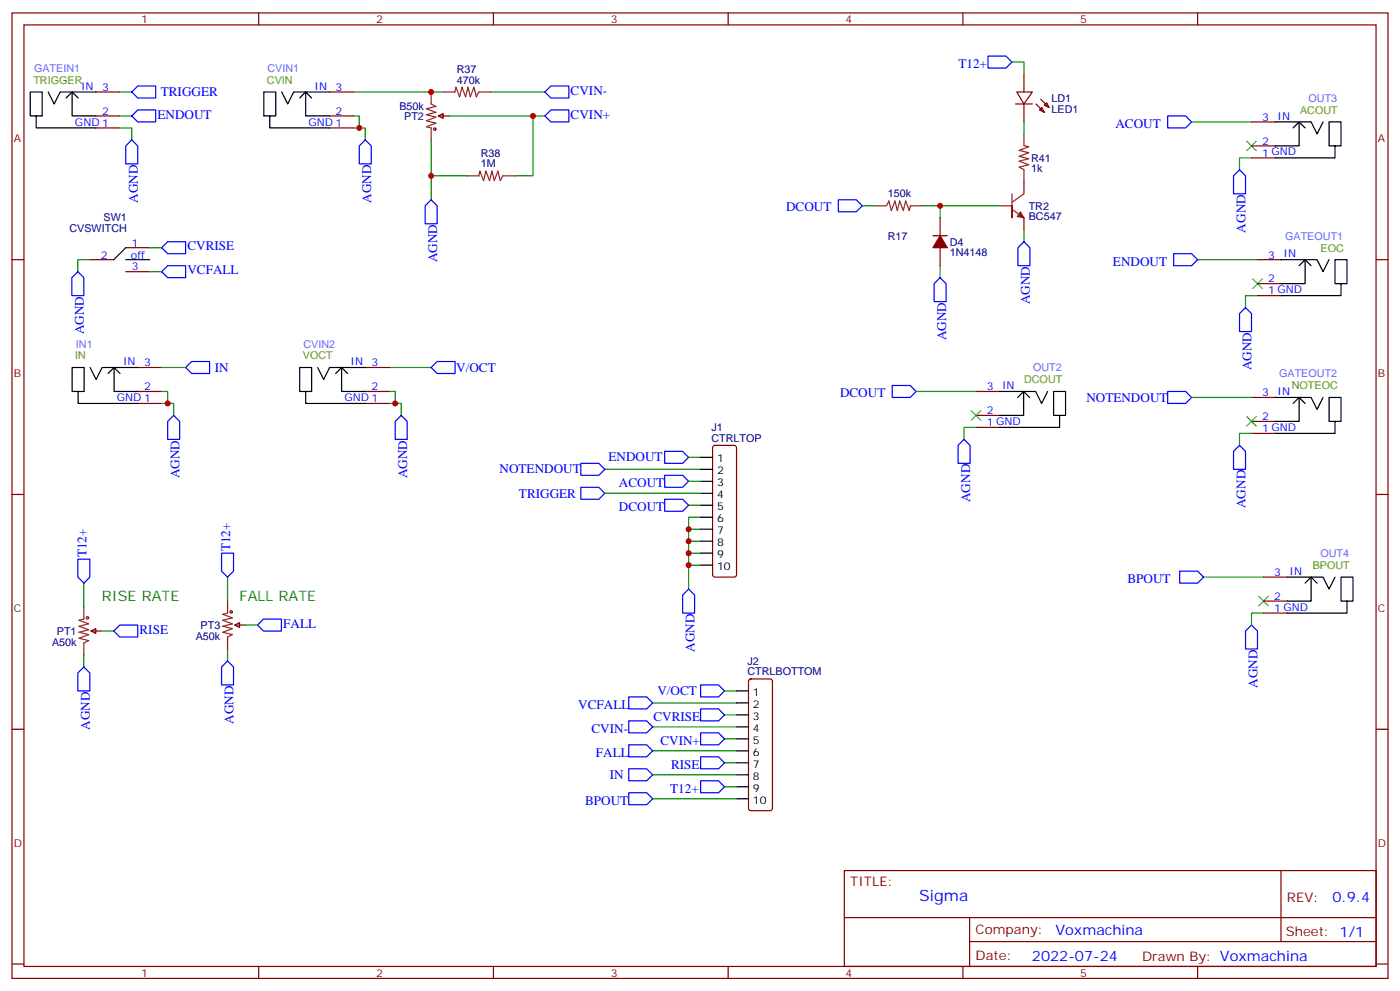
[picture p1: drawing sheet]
<svg xmlns="http://www.w3.org/2000/svg" width="412mm" height="292mm" viewBox="0 0 412 292" stroke-linecap="round" stroke-linejoin="round" font-family="sans-serif">
<g fill="none" stroke="#870000" stroke-width=".35">
<path d="M3.5 3.8h405.4v284.3h-405.4zM7.1 7.3h398.2v277.3h-398.2zM76.2 3.8v3.5M145.3 3.8v3.5M214.5 3.8v3.5M283.6 3.8v3.5M352.8 3.8v3.5M28.2 37.7h7.1M28.2 34.1h7.1M28.2 27.1h7.1M97 37.7h7.1M97 34.1h7.1"/>
<path d="M97 27.1h7.1M129.1 34.1l1.4-.7v1.5zM129.1 34.1h3.2M299.2 30.6h4.9M299.5 27.1h4.6l-2.5 3.5zM301.6 21.8v5.3M301.6 30.6v5.3M305.2 30.6l2.4 2.5M306.6 29.2l2.4 2.5M306.9 31.7l.7 1.4-1.4-.7zM307.6 31l.7-.7 .7 1.4zM368.7 35.9h7"/>
<path d="M301.6 53.6v3.5M368.7 46.5h7M368.7 43h7M3.5 76.5h3.6M26.5 76.5h7M37 73h7.1M274.8 69.4h4.2M276.9 64.1v5.3M276.9 73v5.2M301.6 64.1v3.6M370.4 76.5h7.1M405.3 76.5h3.6"/>
<path d="M37 80h7.1M370.4 87.1h7.1M370.4 83.5h7.1M40.6 115.3h7M40.6 118.8h7M40.6 108.2h7M107.6 115.3h7.1M107.6 118.8h7.1M107.6 108.2h7.1M287.5 115.3h7.1M368.7 117.1h7M210.1 131.4l.5-.2h5.7l.5 .2 .2 .5v37.4l-.3 .5-.4 .2h-5.7l-.5-.3-.2-.4v-37.4z"/>
<path d="M287.5 125.9h7.1M287.5 122.3h7.1M368.7 127.6h7M368.7 124.1h7M3.5 145.6h3.6M405.3 145.6h3.6M372.2 177h7M372.2 170h7M26.8 185.8l1.4-.7v1.4zM26.8 185.8h3.2M69.1 184.1l1.5-.7v1.4zM69.1 184.1h3.2"/>
<path d="M372.2 180.6h7M3.5 214.8h3.6M220.7 200.2l.5-.2h5.6l.5 .2 .2 .5v37.4l-.2 .5-.5 .2h-5.6l-.5-.3-.2-.4v-37.4zM405.3 214.8h3.6M248.7 256.4h156.6v28.2h-156.6zM377.3 256.4v20.9M248.7 270.2h156.5M285.6 277.3h119.6M285.6 270.2v14.2M3.5 283.9h3.6M76.2 284.6v3.5M145.3 284.6v3.5"/>
<path d="M214.5 284.6v3.5M283.6 284.6v3.5M352.8 284.6v3.5M405.3 283.9h3.6"/>
</g>
<g fill="none" stroke="#008700" stroke-width=".35">
<path d="M298.1 18.3h3.5v3.5M35.3 37.7h3.5v3.5M35.3 34.1h3.5M35.3 27.1h3.5M104.1 34.1h1.7v3.6M104.1 37.7h3.5v3.5M104.1 27.1h26.4M132.3 34.1h28.2M144.6 27.1h15.9M157 34.1v17.7h-5.3M301.6 35.9v3.5M351 35.9h17.7"/>
<path d="M127 51.8h10.6M127 41.2v17.6M368.7 46.5h-3.6v3.5M26.5 76.5h-3.6v3.5M44.1 73h3.5M254 60.6h3.5M271.6 60.6h5.3v3.5M276.9 78.2v3.6M276.9 60.6h17.7M301.6 67.7v3.5M352.8 76.5h17.6M44.1 80h3.5"/>
<path d="M370.4 87.1h-3.5v3.5M47.6 108.2h7.1M47.6 118.8h3.6v3.5M47.6 115.3h1.8v3.5M114.7 118.8h3.5v3.5M114.7 115.3h1.7v3.5M114.7 108.2h12.3M269.9 115.3h17.6M351 117.1h17.7M178.2 138.2h28.2M202.8 134.7h3.6M287.5 125.9h-3.5v3.5"/>
<path d="M368.7 127.6h-3.6v3.6M178.2 145.3h28.2M202.8 159.4h3.6M202.8 141.7h3.6M202.8 148.8h3.6M206.4 152.3h-3.6v3.6M206.4 155.9h-3.6v17.6M24.7 171.7v7.1M67 170v7M202.8 162.9h3.6M202.8 166.4h3.6M354.5 170h17.7"/>
<path d="M24.7 192.9v3.5M30 185.8h3.5M67 191.1v3.6M72.3 184.1h3.5M372.2 180.6h-3.5v3.5M192.3 214.1h24.7M192.3 207h24.7M213.4 217.6h3.6M213.4 210.5h3.6M213.4 203.5h3.6M192.3 221.1h24.7M192.3 228.2h24.7"/>
<path d="M192.3 235.2h24.7M213.4 224.6h3.6M213.4 231.7h3.6"/>
</g>
<g fill="none" stroke="#00f" stroke-width=".35">
<path d="M291 16.5h5.3l1.8 1.8-1.8 1.7h-5.3zM38.8 34.1l1.8-1.7h5.3v3.5h-5.3zM40.6 25.3h5.3v3.6h-5.3l-1.8-1.8zM160.5 34.1l1.8-1.7h5.3v3.5h-5.3zM162.3 25.3h5.3v3.6h-5.3l-1.8-1.8zM344 34.1h5.2l1.8 1.8-1.8 1.8h-5.2zM38.8 41.2l1.8 1.8v5.3h-3.6v-5.3zM107.6 41.2l1.8 1.8v5.3h-3.6v-5.3zM127 58.8l1.8 1.8v5.3h-3.6v-5.3zM246.9 58.8h5.3l1.8 1.8-1.8 1.8h-5.3zM365.1 50l1.8 1.8v5.3h-3.5v-5.3zM47.6 73l1.8-1.8h5.3v3.5h-5.3z"/>
<path d="M301.6 71.2l1.8 1.8v5.2h-3.5v-5.2zM345.7 74.7h5.3l1.8 1.8-1.8 1.7h-5.3zM21.2 81.8l1.7-1.8 1.8 1.8v5.3h-3.5zM47.6 80l1.8-1.8h5.3v3.6h-5.3zM275.2 83.5l1.7-1.7 1.8 1.7v5.3h-3.5zM366.9 90.6l1.8 1.8v5.2h-3.6v-5.2zM54.7 108.2l1.7-1.7h5.3v3.5h-5.3zM127 108.2l1.8-1.7h5.3v3.5h-5.3zM262.8 113.5h5.3l1.8 1.8-1.8 1.8h-5.3zM344 115.3h5.2l1.8 1.8-1.8 1.7h-5.2zM51.2 122.3l1.7 1.8v5.3h-3.5v-5.3zM118.2 122.3l1.7 1.8v5.3h-3.5v-5.3z"/>
<path d="M171.1 136.5h5.3l1.8 1.7-1.8 1.8h-5.3zM195.8 132.9h5.3l1.7 1.8-1.7 1.8h-5.3zM195.8 140h5.3l1.7 1.7-1.7 1.8h-5.3zM282.2 131.2l1.8-1.8 1.8 1.8v5.3h-3.6zM365.1 131.2l1.8 1.7v5.3h-3.5v-5.3zM171.1 143.5h5.3l1.8 1.8-1.8 1.7h-5.3zM195.8 147h5.3l1.7 1.8-1.7 1.8h-5.3zM22.9 164.7h3.6v5.3l-1.8 1.7-1.8-1.7zM65.3 162.9h3.5v5.3l-1.8 1.8-1.7-1.8zM202.8 173.5l1.8 1.8v5.3h-3.5v-5.3zM347.5 168.2h5.3l1.7 1.8-1.7 1.7h-5.3zM22.9 198.2l1.8-1.8 1.8 1.8v5.3h-3.6z"/>
<path d="M35.3 184.1h5.3v3.5h-5.3l-1.8-1.8zM67 194.7l1.8 1.7v5.3h-3.5v-5.3zM75.8 184.1l1.8-1.8h5.3v3.5h-5.3zM368.7 184.1l1.7 1.7v5.3h-3.5v-5.3zM185.2 219.4h5.3l1.8 1.7-1.8 1.8h-5.3zM185.2 212.3h5.3l1.8 1.8-1.8 1.7h-5.3zM185.2 205.2h5.3l1.8 1.8-1.8 1.8h-5.3zM206.4 215.8h5.3l1.7 1.8-1.7 1.8h-5.3zM206.4 201.7h5.3l1.7 1.8-1.7 1.7h-5.3zM206.4 208.8h5.3l1.7 1.7-1.7 1.8h-5.3zM185.2 226.4h5.3l1.8 1.8-1.8 1.7h-5.3zM185.2 233.5h5.3l1.8 1.7-1.8 1.8h-5.3z"/>
<path d="M206.4 222.9h5.3l1.7 1.7-1.7 1.8h-5.3zM206.4 229.9h5.3l1.7 1.8-1.7 1.8h-5.3z"/>
</g>
<path d="M367.2 41.6l2.9 2.8M370.1 41.6l-2.9 2.8M369 82.1l2.8 2.8M371.8 82.1l-2.8 2.8M286.1 120.9l2.8 2.9M288.9 120.9l-2.8 2.9M367.2 122.7l2.9 2.8M370.1 122.7l-2.9 2.8M370.8 175.6l2.8 2.8M373.6 175.6l-2.8 2.8" fill="none" stroke="#3c3" stroke-width=".35"/>
<g fill="none" stroke="#000" stroke-width=".35">
<path d="M10.7 34.1h-1.8v-7h3.5v7h-1.7v3.6h17.6M14.2 27.1l1.8 3.5 1.7-3.5h10.6M21.3 27.1l-1.8 1.8M23 28.9l-1.7-1.8v7h7M79.5 34.1h-1.8v-7h3.5v7h-1.7v3.6h17.6M83 27.1l1.8 3.5 1.7-3.5h10.6M90 27.1l-1.7 1.8M91.8 28.9l-1.8-1.8v7h7.1M375.6 35.9h10.6l1.8 3.5 1.7-3.5M380.9 37.7l1.8-1.8v7.1h-7.1M382.7 35.9l1.7 1.8M393.3 43h1.7v-7.1h-3.5v7.1h1.8v3.5h-17.7"/>
<path d="M37 73l-3.5 3.5M37 76.5h7.1M377.4 76.5h10.6l1.7 3.5 1.8-3.5M382.7 78.2l1.7-1.7v7h-7M384.4 76.5l1.8 1.7M395 83.5h1.8v-7h-3.5v7h1.7v3.6h-17.6M23 115.3h-1.7v-7.1h3.5v7.1h-1.8v3.5h17.7M26.5 108.2l1.8 3.6 1.8-3.6h10.6M33.6 108.2l-1.8 1.8M35.4 110l-1.8-1.8v7.1h7.1M90 115.3h-1.7v-7.1h3.5v7.1h-1.8v3.5h17.7M93.6 108.2l1.7 3.6 1.8-3.6h10.6"/>
<path d="M100.6 108.2l-1.7 1.8M102.4 110l-1.8-1.8v7.1h7.1M294.5 115.3h10.6l1.7 3.5 1.8-3.5M299.8 117.1l1.7-1.8v7h-7M301.5 115.3l1.8 1.8M375.6 117.1h10.6l1.8 3.5 1.7-3.5M380.9 118.8l1.8-1.7v7h-7.1M382.7 117.1l1.7 1.7M206.4 134.7h3.5M206.4 138.2h3.5M312.1 122.3h1.8v-7h-3.5v7h1.7v3.6h-17.6M393.3 124.1h1.7v-7h-3.5v7h1.8v3.5h-17.7"/>
<path d="M206.4 141.7h3.5M206.4 145.3h3.5M206.4 148.8h3.5M206.4 152.3h3.5M206.4 155.9h3.5M206.4 159.4h3.5M206.4 162.9h3.5M206.4 166.4h3.5M379.1 170h10.6l1.8 3.5 1.8-3.5M384.4 171.7l1.8-1.7v7h-7.1M386.2 170l1.8 1.7M396.8 177h1.8v-7h-3.6v7h1.8v3.6h-17.7"/>
<path d="M217 203.5h3.5M217 207h3.5M217 210.5h3.5M217 214.1h3.5M217 217.6h3.5M217 221.1h3.5M217 224.6h3.5M217 228.2h3.5M217 231.7h3.5M217 235.2h3.5"/>
</g>
<g fill="none" stroke="#a10000" stroke-width=".35">
<circle cx="128.1" cy="38" r=".35"/>
<circle cx="25.8" cy="182" r=".35"/>
<circle cx="68.1" cy="180.2" r=".35"/>
</g>
<g fill="none" stroke="#8c2424" stroke-width=".35">
<path d="M127 27.1v3.5l1.4 .7-2.8 .7 2.8 1.1-2.8 .7 2.8 .7-2.8 1.1 2.8 .7-2.8 1 1.4 .4v3.5M130.5 27.1h3.6M134 27.1l.3-1.4 1.1 2.8 .7-2.8 1 2.8 .7-2.8 .7 2.8 1.1-2.8 .7 2.8 .7-1.4M141.1 27.1h3.5M301.6 39.4v3.6M137.6 51.8h3.5M141 51.8l.4-1.4 1 2.8 .7-2.8 1.1 2.8 .7-2.8 .7 2.8 1.1-2.8 .7 2.8 .7-1.4M148.2 51.8h3.5M298.1 57.1v7v-3.5h-3.5M301.6 57.1l-3.5 2.4M301.6 42.9l1.4 .3-2.8 1.1 2.8 .7-2.8 1.1 2.8 .7-2.8 .7 2.8 1-2.8 .7 1.4 .7M301.6 50v3.6"/>
<path d="M257.5 60.6h3.6M261.1 60.6l.8-1.4 .7 2.8 1-2.8 .7 2.8 .7-2.8 1.1 2.8 .7-2.8 1.1 2.8 .3-1.4M268.1 60.6h3.5M298.1 61.7l3.5 2.5M24.7 178.8v3.5l-1.4 .4 2.8 1-2.8 .7 2.8 1.1-2.8 .7 2.8 .7-2.8 1.1 2.8 .7-1.4 .7v3.5M67 177v3.6l-1.4 .3 2.8 1.1-2.8 .7 2.8 1-2.8 .7 2.8 .7-2.8 1.1 2.8 .7-1.4 .7v3.5"/>
</g>
<path d="M276.9 69.4l2.1 3.6h-4.2z" fill="#870000" stroke="#870000" stroke-width=".35"/>
<path d="M300.6 62.4l1 1.8-1.9-.4z" fill="#8c2424" stroke="#8c2424" stroke-width=".35"/>
<g fill="#c00">
<circle cx="116.4" cy="118.8" r=".88"/>
<circle cx="105.8" cy="37.7" r=".88"/>
<circle cx="49.4" cy="118.8" r=".88"/>
<circle cx="127" cy="51.8" r=".88"/>
<circle cx="127" cy="27.1" r=".88"/>
<circle cx="157" cy="34.1" r=".88"/>
<circle cx="276.9" cy="60.6" r=".88"/>
<circle cx="202.8" cy="159.4" r=".88"/>
<circle cx="202.8" cy="162.9" r=".88"/>
<circle cx="202.8" cy="166.4" r=".88"/>
<circle cx="202.8" cy="155.9" r=".88"/>
</g>
<text font-size="4.6" fill="#00f" x="270.8" y="265.4">Sigma</text>
<g font-size="4.2" fill="#360">
<text x="30" y="177">RISE RATE</text>
<text x="70.6" y="177">FALL RATE</text>
</g>
<g font-size="4.2" fill="#00f">
<text x="392.5" y="265.7">0.9.4</text>
<text x="310.9" y="275.2">Voxmachina</text>
<text x="304" y="283">2022-07-24</text>
</g>
<g font-size="3.9" fill="#00f">
<text x="282.3" y="20.1">T12+</text>
<text x="47.4" y="28.4">TRIGGER</text>
<text x="168.1" y="27.8">CVIN-</text>
<text x="46.4" y="35">ENDOUT</text>
<text x="168.1" y="34.9">CVIN+</text>
<text x="328.6" y="37.7">ACOUT</text>
<text x="40.6" y="59.7" transform="rotate(-90 40.6 59.7)">AGND</text>
<text x="109.4" y="59.7" transform="rotate(-90 109.4 59.7)">AGND</text>
<text x="231.6" y="62.3">DCOUT</text>
<text x="366.9" y="68.5" transform="rotate(-90 366.9 68.5)">AGND</text>
<text x="55.2" y="73.7">CVRISE</text>
<text x="128.8" y="77.3" transform="rotate(-90 128.8 77.3)">AGND</text>
<text x="55.2" y="80.8">VCFALL</text>
<text x="327.8" y="78.2">ENDOUT</text>
<text x="303.4" y="89.6" transform="rotate(-90 303.4 89.6)">AGND</text>
<text x="24.7" y="98.5" transform="rotate(-90 24.7 98.5)">AGND</text>
<text x="278.7" y="100.2" transform="rotate(-90 278.7 100.2)">AGND</text>
<text x="63.2" y="109.5">IN</text>
<text x="134.4" y="109.5">V/OCT</text>
<text x="368.7" y="109" transform="rotate(-90 368.7 109)">AGND</text>
<text x="247.4" y="117">DCOUT</text>
<text x="320" y="118.3">NOTENDOUT</text>
<text x="179.2" y="135.9">ENDOUT</text>
<text x="52.9" y="140.8" transform="rotate(-90 52.9 140.8)">AGND</text>
<text x="119.9" y="140.8" transform="rotate(-90 119.9 140.8)">AGND</text>
<text x="147.2" y="139.4">NOTENDOUT</text>
<text x="182.3" y="143.5">ACOUT</text>
<text x="152.9" y="146.5">TRIGGER</text>
<text x="285.8" y="147.9" transform="rotate(-90 285.8 147.9)">AGND</text>
<text x="366.9" y="149.6" transform="rotate(-90 366.9 149.6)">AGND</text>
<text x="182.3" y="150.6">DCOUT</text>
<text x="25.5" y="164.1" transform="rotate(-90 25.5 164.1)">T12+</text>
<text x="67.8" y="162.4" transform="rotate(-90 67.8 162.4)">T12+</text>
<text x="332.1" y="171.6">BPOUT</text>
<text x="83.4" y="184.8">FALL</text>
<text x="41.1" y="186.6">RISE</text>
<text x="204.6" y="191.9" transform="rotate(-90 204.6 191.9)">AGND</text>
<text x="370.4" y="202.5" transform="rotate(-90 370.4 202.5)">AGND</text>
<text x="170.3" y="208.8">VCFALL</text>
<text x="193.7" y="204.7">V/OCT</text>
<text x="26.5" y="214.9" transform="rotate(-90 26.5 214.9)">AGND</text>
<text x="68.8" y="213.1" transform="rotate(-90 68.8 213.1)">AGND</text>
<text x="174.2" y="215.8">CVIN-</text>
<text x="192.5" y="212.4">CVRISE</text>
<text x="194.5" y="219.4">CVIN+</text>
<text x="175.5" y="222.9">FALL</text>
<text x="197.7" y="226.5">RISE</text>
<text x="179.6" y="229.4">IN</text>
<text x="197.4" y="233.5">T12+</text>
<text x="172.3" y="237">BPOUT</text>
</g>
<g font-size="3.9" fill="#800">
<text x="250.5" y="261">TITLE:</text>
<text x="379.1" y="265.7">REV:</text>
<text x="287.4" y="275.2">Company:</text>
<text x="378.7" y="275.8">Sheet: 1/1</text>
<text x="287.4" y="282.9">Date:</text>
<text x="336.4" y="282.9">Drawn By: Voxmachina</text>
</g>
<g font-size="3.2" fill="#800">
<text x="41.6" y="6.8">1</text>
<text x="110.8" y="6.8">2</text>
<text x="179.9" y="6.8">3</text>
<text x="249.1" y="6.8">4</text>
<text x="318.2" y="6.8">5</text>
<text x="4.1" y="41.9">A</text>
<text x="405.9" y="41.9">A</text>
<text x="4.1" y="111.1">B</text>
<text x="405.9" y="111.1">B</text>
<text x="4.1" y="180.2">C</text>
<text x="405.9" y="180.2">C</text>
<text x="4.1" y="249.3">D</text>
<text x="405.9" y="249.3">D</text>
<text x="41.6" y="287.6">1</text>
<text x="110.8" y="287.6">2</text>
<text x="179.9" y="287.6">3</text>
<text x="249.1" y="287.6">4</text>
<text x="318.2" y="287.6">5</text>
</g>
<g font-size="3.2" fill="#66f">
<text x="10" y="21.2">GATEIN1</text>
<text x="78.8" y="21.2">CVIN1</text>
<text x="385.4" y="30">OUT3</text>
<text x="378.6" y="70.6">GATEOUT1</text>
<text x="22.4" y="102.4">IN1</text>
<text x="89.4" y="102.4">CVIN2</text>
<text x="304.3" y="109.4">OUT2</text>
<text x="376.8" y="111.2">GATEOUT2</text>
<text x="389" y="164.1">OUT4</text>
</g>
<g font-size="3.2" fill="#000080">
<text x="134.6" y="21.4">R37</text>
<text x="134.6" y="24.6">470k</text>
<text x="309.7" y="30">LD1</text>
<text x="117.6" y="32.3">B50k</text>
<text x="119.1" y="35.5">PT2</text>
<text x="309.7" y="33.2">LED1</text>
<text x="141.6" y="46.1">R38</text>
<text x="303.7" y="47.6">R41</text>
<text x="141.6" y="49.3">1M</text>
<text x="303.7" y="50.8">1k</text>
<text x="261.5" y="58.1">150k</text>
<text x="30.5" y="65.1">SW1</text>
<text x="303" y="64.9">BC547</text>
<text x="303" y="61.7">TR2</text>
<text x="20.5" y="68.3">CVSWITCH</text>
<text x="261.5" y="70.8">R17</text>
<text x="279.8" y="75.5">1N4148</text>
<text x="279.8" y="72.3">D4</text>
<text x="209.6" y="130.1">CTRLTOP</text>
<text x="209.6" y="126.9">J1</text>
<text x="59.1" y="185.2">PT3</text>
<text x="15.3" y="190.2">A50k</text>
<text x="16.8" y="187">PT1</text>
<text x="57.7" y="188.4">A50k</text>
<text x="220.2" y="195.7">J2</text>
<text x="220.2" y="198.9">CTRLBOTTOM</text>
</g>
<g font-size="3.2" fill="#690">
<text x="9.8" y="24.7">TRIGGER</text>
<text x="78.6" y="24.7">CVIN</text>
<text x="383" y="33.5">ACOUT</text>
<text x="389" y="74.1">EOC</text>
<text x="22.2" y="105.8">IN</text>
<text x="89.2" y="105.8">VOCT</text>
<text x="301.7" y="112.9">DCOUT</text>
<text x="380.5" y="114.7">NOTEOC</text>
<text x="386.7" y="167.6">BPOUT</text>
</g>
<g font-size="3.2" fill="#00f">
<text x="23.9" y="26.4">IN</text>
<text x="30.1" y="26.7">3</text>
<text x="92.7" y="26.4">IN</text>
<text x="98.9" y="26.7">3</text>
<text x="30.1" y="33.8">2</text>
<text x="98.9" y="33.8">2</text>
<text x="371.8" y="35.6">3</text>
<text x="376.3" y="35.2">IN</text>
<text x="22.1" y="37">GND 1</text>
<text x="90.9" y="37">GND 1</text>
<text x="371.8" y="46.1">1 GND</text>
<text x="371.8" y="42.6">2</text>
<text x="29.7" y="76.1">2</text>
<text x="38.5" y="76.1">off</text>
<text x="38.8" y="72.6">1</text>
<text x="373.6" y="76.1">3</text>
<text x="378.1" y="75.8">IN</text>
<text x="38.8" y="79.7">3</text>
<text x="373.6" y="83.2">2</text>
<text x="373.6" y="86.7">1 GND</text>
<text x="36.2" y="107.5">IN</text>
<text x="42.4" y="107.9">3</text>
<text x="103.3" y="107.5">IN</text>
<text x="109.4" y="107.9">3</text>
<text x="34.4" y="118.1">GND 1</text>
<text x="42.4" y="114.9">2</text>
<text x="101.5" y="118.1">GND 1</text>
<text x="109.4" y="114.9">2</text>
<text x="290.7" y="114.9">3</text>
<text x="295.2" y="114.6">IN</text>
<text x="371.8" y="116.7">3</text>
<text x="376.3" y="116.3">IN</text>
<text x="290.7" y="125.5">1 GND</text>
<text x="290.7" y="122">2</text>
<text x="371.8" y="123.8">2</text>
<text x="371.8" y="127.3">1 GND</text>
<text x="375.4" y="169.6">3</text>
<text x="379.9" y="169.3">IN</text>
<text x="375.4" y="176.7">2</text>
<text x="375.4" y="180.2">1 GND</text>
</g>
<g font-size="3.2">
<text x="211.2" y="136.1">1</text>
<text x="211.2" y="139.6">2</text>
<text x="211.2" y="143.2">3</text>
<text x="211.2" y="146.7">4</text>
<text x="211.2" y="150.2">5</text>
<text x="211.2" y="153.7">6</text>
<text x="211.2" y="157.3">7</text>
<text x="211.2" y="160.8">8</text>
<text x="211.2" y="164.3">9</text>
<text x="211.2" y="167.9">10</text>
<text x="221.8" y="204.9">1</text>
<text x="221.8" y="208.4">2</text>
<text x="221.8" y="211.9">3</text>
<text x="221.8" y="215.5">4</text>
<text x="221.8" y="219">5</text>
<text x="221.8" y="222.5">6</text>
<text x="221.8" y="226.1">7</text>
<text x="221.8" y="229.6">8</text>
<text x="221.8" y="233.1">9</text>
<text x="221.8" y="236.6">10</text>
</g>
</svg>
